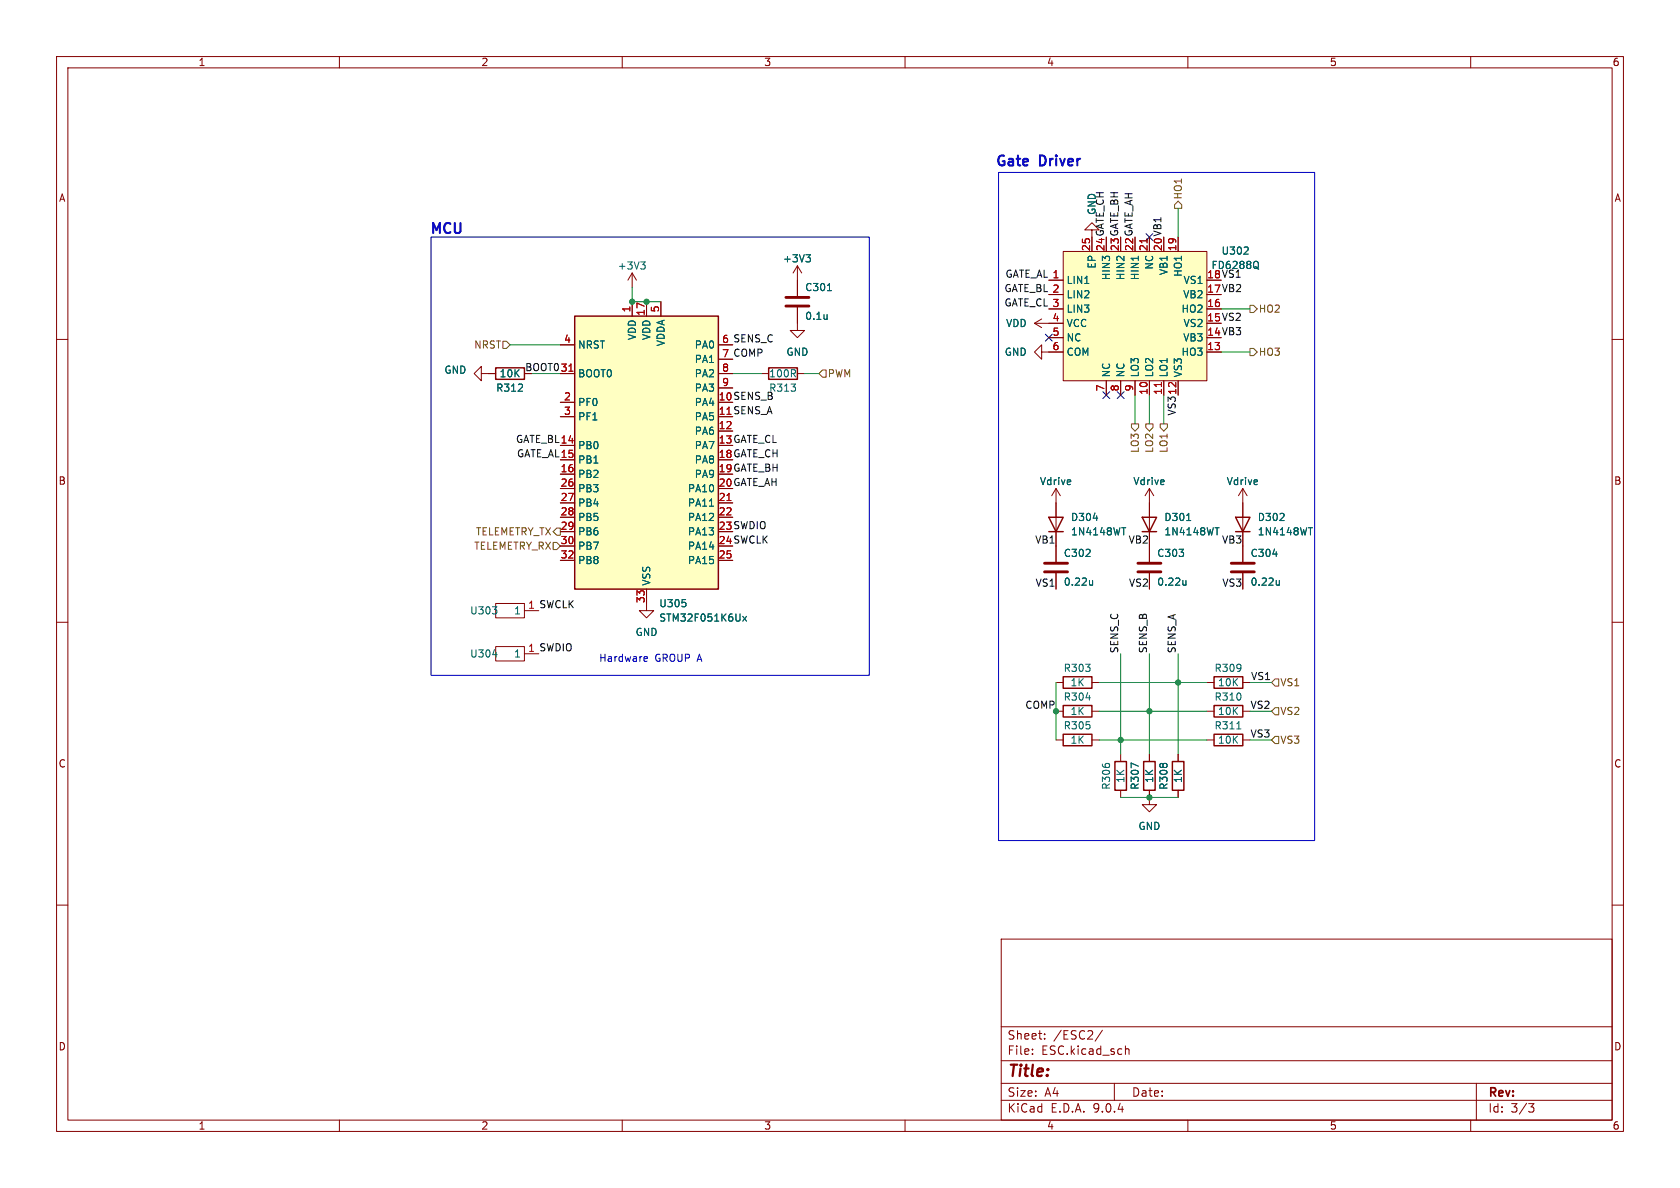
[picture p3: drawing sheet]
<svg xmlns="http://www.w3.org/2000/svg" width="297mm" height="210mm" viewBox="0 0 297 210" stroke-linecap="round" stroke-linejoin="round" font-family="sans-serif">
<g fill="none" stroke="#840000" stroke-width=".18">
<path d="M10 10h277v190h-277zM12 12h273v186h-273zM60 10v2M110 10v2M160 10v2M210 10v2M260 10v2M141 57.2v1.2h1.2l-1.2 1.3-1.3-1.3h1.3M182.9 57.2l1.2 .7M182.9 57.2h2.5M184.1 56.4l-1.2 .8M10 60h2"/>
<path d="M184.1 62.2v-1.2l-1.2 1.2 1.2 1.3v-1.3h1.3M285 60h2M186.7 86.4v12.9M186.7 86.4l-.8 1.2M186.7 86.4l.8 1.2M203.2 96.5v2.8M10 110h2M87.6 106.7h5.1v2.5h-5.1zM87.6 114.3h5.1v2.5h-5.1zM92.7 108h2.5M92.7 115.6h2.5M114.3 106.7v1.3h1.3l-1.3 1.2-1.3-1.2h1.3"/>
<path d="M186.7 101.3v2.8M203.2 101.3v2.8M285 110h2M186.7 120.7h1.3M186.7 125.7h1.3M186.7 130.8h1.3M193 120.7h1.3M193 125.7h1.3M193 130.8h1.3M198.1 133.4v1.2M198.1 139.7v1.3M203.2 139.7v2.5h1.3l-1.3 1.3-1.3-1.3h1.3"/>
<path d="M203.2 133.4v1.2M208.3 133.4v1.2M208.3 139.7v1.3M213.4 120.7h1.2M213.4 125.7h1.2M213.4 130.8h1.2M219.7 120.7h1.3M219.7 125.7h1.3M219.7 130.8h1.3M10 160h2M177 166h108v32h-108zM285 160h2"/>
<path d="M60 198v2M110 198v2M160 198v2M177 194.5h108M177 191.5h108M177 187.5h108M177 181.5h108M182.5 186.3v.1M182.5 185.5v.1M184.7 183.6v.1M184.7 182.8v.1M194.9 182.1l-1.3 2"/>
<path d="M197 191.5v3M199 184.9v1.5M199 185.5l.2-.1 .3 .1 .1 .9M210 198v2M260 198v2M261 191.5v6.5M270.2 195.1h1l-.5 .6 .4 .1 .1 .5-.3 .3h-.4"/>
</g>
<path d="M185.4 91.4h2.6l-1.3 2.6zM185.4 94h2.6M188 119.6h5v2.1h-5zM214.6 119.6h5.1v2.1h-5.1zM188 124.7h5v2h-5zM188 129.8h5v2h-5zM197.1 134.6h2v5.1h-2zM202.2 134.6h2v5.1h-2zM207.3 134.6h2v5.1h-2zM214.6 124.7h5.1v2h-5.1zM214.6 129.8h5.1v2h-5.1z" fill="none" stroke="#840000" stroke-width=".25"/>
<path d="M193.3 91.6h.8M198.3 93.3h.7M87 107.3h.8l-.4 .4M87.1 115.7h.8M87.8 107.9v.5M193.2 102.6v.8M193.2 103.3l-.4 .1M209.7 103.3l-.4 .1M209.7 102.6v.8M192 123.3h.8M201.2 135.4l-1.2-.5v.8M218.7 128.8h.7" fill="none" stroke="#006464" stroke-width=".18"/>
<path d="M184.7 99.6h4M201.2 99.6h4M184.7 101.1h4M201.2 101.1h4" fill="none" stroke="#840000" stroke-width=".51"/>
<path d="M188 44.5h25.4v22.8h-25.4z" fill="#ffffc2"/>
<g fill="none" stroke="#840000" stroke-width=".18">
<path d="M141 49.5v2.8M141 54.4v2.8M185.4 49.5h2.6M185.4 52.1h2.6M185.4 54.6h2.6M185.4 57.2h2.6M185.4 59.7h2.6M188 44.5h25.4v22.8h-25.4zM193 40.6h1.3l-1.3-1.2-1.2 1.2h1.2v3.9M203.2 41.9v2.6M208.3 41.9v2.6M213.4 54.6h2.5"/>
<path d="M134.6 66h1.3M141 66h1.2M185.4 62.2h2.6M195.6 67.3v2.6M198.1 67.3v2.6M200.7 67.3v2.6M203.2 67.3v2.6M205.7 67.3v2.6M208.3 67.3v2.6M213.4 62.2h2.5M203.2 86.4v2.5M203.2 86.4l-.8 1.2"/>
<path d="M203.2 86.4l.8 1.2M219.7 86.4l-.8 1.2M219.7 86.4l.8 1.2M219.7 86.4v2.5"/>
</g>
<path d="M146.2 55.6v.9M146.2 56.3v.1M146.3 51.4h.7M191.8 50.1h.7M201.2 45.3v.7M219.9 44.9h.8M220.6 43.8v.4M222.3 46.3a.9 .9 0 0 1 0 1.1l.2 .2" fill="none" stroke="#006464" stroke-width=".18"/>
<path d="M202.8 42.2v.7M205.3 67.6v.7" fill="none" stroke="#a90000" stroke-width=".18"/>
<path d="M138.9 52.6h4.1M138.9 54.1h4.1" fill="none" stroke="#840000" stroke-width=".51"/>
<path d="M135.9 65h5.1v2.1h-5.1z" fill="none" stroke="#840000" stroke-width=".25"/>
<path d="M101.6 55.9h25.4v48.2h-25.4z" fill="#ffffc2"/>
<path d="M101.6 55.9h25.4v48.2h-25.4zM87.6 65h5.1v2.1h-5.1zM201.9 91.4h2.6l-1.3 2.6zM201.9 94h2.6M218.4 91.4h2.6l-1.3 2.6zM218.4 94h2.6" fill="none" stroke="#840000" stroke-width=".25"/>
<g fill="none" stroke="#840000" stroke-width=".18">
<path d="M111.8 48.3v2.5M111.8 53.3v2.6M111.8 48.3l-.8 1.2M111.8 48.3l.7 1.2M114.3 53.3v2.6M116.8 53.3v2.6M141 47l-.8 1.3M141 47l.7 1.3M141 47v5.3M141 54.4v2.8M185.4 49.5h2.6M185.4 52.1h2.6"/>
<path d="M185.4 54.6h2.6M185.4 57.2h2.6M185.4 59.7h2.6M193 41.9v2.6M203.2 41.9v2.6M208.3 41.9v2.6M213.4 54.6h2.5M85.1 66v-1.2l-1.3 1.2 1.3 1.3v-1.3h2.5M99.1 61h2.5M99.1 66h2.5M99.1 71.1h2.5M99.1 73.7h2.5"/>
<path d="M99.1 78.7h2.5M127 61h2.5M127 66h2.5M127 63.5h2.5M127 68.6h2.5M127 76.2h2.5M185.4 62.2h2.6M195.6 67.3v2.6M198.1 67.3v2.6M200.7 67.3v2.6M203.2 67.3v2.6M205.7 67.3v2.6"/>
<path d="M208.3 67.3v2.6M213.4 62.2h2.5M99.1 81.3h2.5M99.1 83.8h2.5M99.1 86.4h2.5M99.1 88.9h2.5M99.1 91.4h2.5M99.1 94h2.5M99.1 96.5h2.5M99.1 99.1h2.5M127 88.9h2.5M127 91.4h2.5"/>
<path d="M127 99.1h2.5M186.7 88.9v2.5M186.7 94v5.3M203.2 88.9v10.4M219.7 88.9v10.4M114.3 104.1v2.6M186.7 101.3v2.8M203.2 101.3v2.8M219.7 101.3v2.8M203.2 133.4v1.2M203.2 139.7v1.3M208.3 133.4v1.2"/>
<path d="M208.3 139.7v1.3"/>
</g>
<path d="M202.8 42.2v.7M100.6 65.6h.7M205.3 67.6v.7M128.5 88.5h.7" fill="none" stroke="#a90000" stroke-width=".18"/>
<g fill="none" stroke="#006464" stroke-width=".18">
<path d="M113.3 46.3h.8l-.5 .5M113.8 46.8l.3 .2v.3l-.3 .3M142.5 45h.8l-.5 .5M143 45.5l.3 .3v.3l-.3 .2M146.2 55.6v.9M146.2 56.3v.1M146.3 51.4h.7M191.8 50.1h.7M201.2 45.3v.7M219.9 44.9h.8M220.6 43.8v.4M222.3 46.3a.9 .9 0 0 1 0 1.1l.2 .2"/>
<path d="M125.4 89.5h.7M193.3 91.6h.8M198.3 93.3h.7M209.8 92h.7M214.8 93.3h.7M225 97.9h.8M231.3 93.3h.7M121.2 106.6v.5M131.3 109l.7 .8M132 109l-.7 .8M193.2 103.3l-.4 .1M193.2 102.6v.8"/>
<path d="M209.7 103.3l-.4 .1M209.7 102.6v.8M226.2 102.6v.8M226.2 103.3l-.4 .1M201.2 135.4l-1.2-.5v.8"/>
</g>
<path d="M217.7 99.6h4M217.7 101.1h4" fill="none" stroke="#840000" stroke-width=".51"/>
<g fill="none" stroke="#725600" stroke-width=".18">
<path d="M208.3 35.6l.6 .6v.6h-1.3v-.6zM221 54h.6l.6 .6-.6 .6h-.6zM88.9 60.3h.6l.7 .7-.7 .6h-.6zM145.4 65.4h.6v1.3h-.6l-.6-.7zM200 74.9h1.3v.7l-.6 .6-.7-.6zM202.6 74.9h1.2v.7l-.6 .6-.6-.6zM205.1 74.9h1.3v.7l-.7 .6-.6-.6zM221 61.6h.6l.6 .6-.6 .7h-.6zM97.8 95.9h.6l.7 .6-.7 .7h-.6zM98.4 93.3h.7v1.3h-.7l-.6-.6zM225.4 120h.7v1.3h-.7l-.6-.6zM225.4 125.1h.7v1.3h-.7l-.6-.7z"/>
<path d="M225.4 130.2h.7v1.2h-.7l-.6-.6z"/>
</g>
<g fill="none" stroke="#009600" stroke-width=".18">
<path d="M208.3 36.8v5.1M111.8 50.8v2.5h5M215.9 54.6h5.1M90.2 61h8.9M94 66h5.1M129.5 66h5.1M142.2 66h2.6M200.7 69.9v5M203.2 69.9v5M205.7 69.9v5M215.9 62.2h5.1M198.1 115.6v17.8"/>
<path d="M203.2 115.6v17.8M208.3 115.6v17.8M186.7 120.7v10.1M194.3 130.8h19.1M194.3 125.7h19.1M194.3 120.7h19.1M221 130.8h3.8M221 125.7h3.8M221 120.7h3.8M198.1 141h10.2"/>
</g>
<path d="M184.8 59.1l1.2 1.2M186 59.1l-1.2 1.2M202.6 41.3l1.2 1.2M203.8 41.3l-1.2 1.2M195 69.2l1.2 1.3M196.2 69.2l-1.2 1.3M197.5 69.2l1.2 1.3M198.7 69.2l-1.2 1.3" fill="none" stroke="#000084" stroke-width=".18"/>
<path d="M176.5 30.5h55.9v118.1h-55.9zM76.2 41.9h77.5v77.5h-77.5zM114 116.1h.4l.1 .3-.6 .1M114.4 116.9h-.4" fill="none" stroke="#0000c2" stroke-width=".18"/>
<g fill="#009600" stroke="#009600" stroke-width=".18">
<circle cx="203.2" cy="125.7" r=".46"/>
<circle cx="186.7" cy="125.7" r=".46"/>
<circle cx="208.3" cy="120.7" r=".46"/>
<circle cx="203.2" cy="141" r=".46"/>
<circle cx="198.1" cy="130.8" r=".46"/>
<circle cx="111.8" cy="53.3" r=".46"/>
<circle cx="114.3" cy="53.3" r=".46"/>
</g>
<text font-size="2.8" fill="#840000" x="178" y="190.9">Title:</text>
<g font-size="2.5" fill="#0000c2">
<text x="175.8" y="29.9">Gate</text>
<text x="183.8" y="29.9">Driver</text>
<text x="75.8" y="41.8">MCU</text>
</g>
<g font-size="2.1" fill="#840000">
<text x="178" y="184">Sheet:</text>
<text x="186.2" y="184">/ESC2/</text>
<text x="178" y="186.7">File:</text>
<text x="184.1" y="186.7">ESC.kicad_sch</text>
<text x="178" y="196.9">KiCad</text>
<text x="178" y="194.1">Size:</text>
<text x="184.7" y="194.1">A4</text>
<text x="185.7" y="196.9">E.D.A.</text>
<text x="193.3" y="196.9">9.0.4</text>
<text x="200" y="194.1">Date:</text>
<text x="263" y="194.3">Rev:</text>
<text x="263" y="196.9">Id:</text>
<text x="267.1" y="196.9">3/3</text>
</g>
<g font-size="1.8" fill="#840000">
<text x="35" y="11.9">1</text>
<text x="85" y="11.9">2</text>
<text x="135" y="11.9">3</text>
<text x="185" y="11.9">4</text>
<text x="235" y="11.9">5</text>
<text x="285" y="11.9">6</text>
<text x="10.3" y="35.9">A</text>
<text x="285.3" y="35.9">A</text>
<text x="195.3" y="44.5" transform="rotate(-90 195.3 44.5)">24 GATE_CH</text>
<text x="197.9" y="44.5" transform="rotate(-90 197.9 44.5)">23 GATE_BH</text>
<text x="200.4" y="44.5" transform="rotate(-90 200.4 44.5)">22 GATE_AH</text>
<text x="205.5" y="44.5" transform="rotate(-90 205.5 44.5)">20 VB1</text>
<text x="213.3" y="49.3">18 VS1</text>
<text x="213.3" y="51.8">17 VB2</text>
<text x="213.3" y="56.9">15 VS2</text>
<text x="213.3" y="59.4">14 VB3</text>
<text x="92.7" y="65.7">BOOT031</text>
<text x="127" y="70.9">10 SENS_B</text>
<text x="127" y="78.5">13 GATE_CL</text>
<text x="127" y="81">18 GATE_CH</text>
<text x="127" y="83.6">19 GATE_BH</text>
<text x="10.3" y="85.9">B</text>
<text x="127" y="86.1">20 GATE_AH</text>
<text x="285.3" y="85.9">B</text>
<text x="127" y="93.7">23 SWDIO</text>
<text x="127" y="96.3">24 SWCLK</text>
<text x="10.3" y="135.9">C</text>
<text x="285.3" y="135.9">C</text>
<text x="10.3" y="185.9">D</text>
<text x="285.3" y="185.9">D</text>
<text x="35" y="199.9">1</text>
<text x="85" y="199.9">2</text>
<text x="135" y="199.9">3</text>
<text x="185" y="199.9">4</text>
<text x="235" y="199.9">5</text>
<text x="285" y="199.9">6</text>
</g>
<g font-size="1.8" fill="#725600">
<text x="209.1" y="35.4" transform="rotate(-90 209.1 35.4)">HO1</text>
<text x="222.4" y="55.5">HO2</text>
<text x="83.7" y="61.8">NRST</text>
<text x="222.4" y="63.1">HO3</text>
<text x="146.2" y="66.9">PWM</text>
<text x="201.5" y="80.2" transform="rotate(-90 201.5 80.2)">LO3</text>
<text x="204.1" y="80.2" transform="rotate(-90 204.1 80.2)">LO2</text>
<text x="206.6" y="80.2" transform="rotate(-90 206.6 80.2)">LO1</text>
<text x="84" y="94.8">TELEMETRY_TX</text>
<text x="83.7" y="97.4">TELEMETRY_RX</text>
<text x="226.3" y="121.5">VS1</text>
<text x="226.3" y="126.6">VS2</text>
<text x="226.3" y="131.7">VS3</text>
</g>
<g font-size="1.8" fill="#006464">
<text x="193.9" y="38.1" transform="rotate(-90 193.9 38.1)">GND</text>
<text x="109.1" y="47.9">+3V3</text>
<text x="138.3" y="46.6">+3V3</text>
<text x="193.9" y="47.6" transform="rotate(-90 193.9 47.6)">EP</text>
<text x="204.1" y="47.8" transform="rotate(-90 204.1 47.8)">NC</text>
<text x="214.1" y="47.8">FD6288Q</text>
<text x="215.9" y="45.2">U302</text>
<text x="142.2" y="51.7">C301</text>
<text x="188.5" y="50.4">LIN1</text>
<text x="188.5" y="52.9">LIN2</text>
<text x="196.4" y="49.6" transform="rotate(-90 196.4 49.6)">HIN3</text>
<text x="199" y="49.6" transform="rotate(-90 199 49.6)">HIN2</text>
<text x="201.5" y="49.6" transform="rotate(-90 201.5 49.6)">HIN1</text>
<text x="206.6" y="48.7" transform="rotate(-90 206.6 48.7)">VB1</text>
<text x="209.1" y="52.9">VB2</text>
<text x="209.1" y="50.4">VS1</text>
<text x="209.1" y="49" transform="rotate(-90 209.1 49)">HO1</text>
<text x="142.2" y="56.7">0.1u</text>
<text x="177.8" y="58">VDD</text>
<text x="188.5" y="55.5">LIN3</text>
<text x="188.5" y="58">VCC</text>
<text x="208.8" y="55.5">HO2</text>
<text x="209.1" y="58">VS2</text>
<text x="102.1" y="61.8">NRST</text>
<text x="112.6" y="60.2" transform="rotate(-90 112.6 60.2)">VDD</text>
<text x="115.2" y="60.2" transform="rotate(-90 115.2 60.2)">VDD</text>
<text x="117.7" y="61.3" transform="rotate(-90 117.7 61.3)">VDDA</text>
<text x="122.7" y="61.8">PA0</text>
<text x="122.7" y="64.4">PA1</text>
<text x="138.9" y="63.1">GND</text>
<text x="177.5" y="63.1">GND</text>
<text x="188.5" y="60.6">NC</text>
<text x="188.5" y="63.1">COM</text>
<text x="208.8" y="63.1">HO3</text>
<text x="209.1" y="60.6">VB3</text>
<text x="78.5" y="66.3">GND</text>
<text x="87.6" y="69.4">R312</text>
<text x="88.2" y="66.9">10K</text>
<text x="102.1" y="66.9">BOOT0</text>
<text x="102.1" y="72">PF0</text>
<text x="122.7" y="66.9">PA2</text>
<text x="122.7" y="69.4">PA3</text>
<text x="122.7" y="72">PA4</text>
<text x="135.9" y="66.9">100R</text>
<text x="196.4" y="66.8" transform="rotate(-90 196.4 66.8)">NC</text>
<text x="199" y="66.8" transform="rotate(-90 199 66.8)">NC</text>
<text x="201.5" y="66.8" transform="rotate(-90 201.5 66.8)">LO3</text>
<text x="204.1" y="66.8" transform="rotate(-90 204.1 66.8)">LO2</text>
<text x="206.6" y="66.8" transform="rotate(-90 206.6 66.8)">LO1</text>
<text x="209.1" y="66.8" transform="rotate(-90 209.1 66.8)">VS3</text>
<text x="102.1" y="74.5">PF1</text>
<text x="122.7" y="74.5">PA5</text>
<text x="122.7" y="77.1">PA6</text>
<text x="102.1" y="79.6">PB0</text>
<text x="102.1" y="82.1">PB1</text>
<text x="122.7" y="79.6">PA7</text>
<text x="122.7" y="82.1">PA8</text>
<text x="102.1" y="84.7">PB2</text>
<text x="102.1" y="87.2">PB3</text>
<text x="102.1" y="89.8">PB4</text>
<text x="121.5" y="87.2">PA10</text>
<text x="121.5" y="89.8">PA11</text>
<text x="122.7" y="84.7">PA9</text>
<text x="183.7" y="86">Vdrive</text>
<text x="200.3" y="86">Vdrive</text>
<text x="216.8" y="86">Vdrive</text>
<text x="102.1" y="92.3">PB5</text>
<text x="102.1" y="94.8">PB6</text>
<text x="121.5" y="92.3">PA12</text>
<text x="121.5" y="94.8">PA13</text>
<text x="189.2" y="92.3">D304</text>
<text x="189.2" y="94.8">1N4148WT</text>
<text x="205.7" y="92.3">D301</text>
<text x="205.7" y="94.8">1N4148WT</text>
<text x="222.3" y="92.3">D302</text>
<text x="222.3" y="94.8">1N4148WT</text>
<text x="102.1" y="97.4">PB7</text>
<text x="102.1" y="99.9">PB8</text>
<text x="121.5" y="97.4">PA14</text>
<text x="121.5" y="99.9">PA15</text>
<text x="188" y="98.7">C302</text>
<text x="204.5" y="98.7">C303</text>
<text x="221" y="98.7">C304</text>
<text x="115.2" y="103.6" transform="rotate(-90 115.2 103.6)">VSS</text>
<text x="116.5" y="107.5">U305</text>
<text x="188" y="103.7">0.22u</text>
<text x="204.5" y="103.7">0.22u</text>
<text x="221" y="103.7">0.22u</text>
<text x="83" y="108.8">U303</text>
<text x="90.8" y="108.8">1</text>
<text x="112.3" y="112.6">GND</text>
<text x="116.5" y="110.1">STM32F051K6Ux</text>
<text x="83" y="116.4">U304</text>
<text x="90.8" y="116.4">1</text>
<text x="187.9" y="119">R303</text>
<text x="214.6" y="119">R309</text>
<text x="187.9" y="124.1">R304</text>
<text x="189.2" y="121.5">1K</text>
<text x="214.6" y="124.1">R310</text>
<text x="215.2" y="121.5">10K</text>
<text x="187.9" y="129.1">R305</text>
<text x="189.2" y="126.6">1K</text>
<text x="189.2" y="131.7">1K</text>
<text x="214.6" y="129.1">R311</text>
<text x="215.2" y="126.6">10K</text>
<text x="215.2" y="131.7">10K</text>
<text x="196.4" y="139.7" transform="rotate(-90 196.4 139.7)">R306</text>
<text x="199" y="138.5" transform="rotate(-90 199 138.5)">1K</text>
<text x="201.5" y="139.7" transform="rotate(-90 201.5 139.7)">R307</text>
<text x="204.1" y="138.5" transform="rotate(-90 204.1 138.5)">1K</text>
<text x="206.6" y="139.7" transform="rotate(-90 206.6 139.7)">R308</text>
<text x="209.1" y="138.5" transform="rotate(-90 209.1 138.5)">1K</text>
<text x="201.2" y="146.9">GND</text>
</g>
<g font-size="1.8" fill="#a90000">
<text x="192.8" y="44.5" transform="rotate(-90 192.8 44.5)">25</text>
<text x="195.3" y="44.5" transform="rotate(-90 195.3 44.5)">24</text>
<text x="197.9" y="44.5" transform="rotate(-90 197.9 44.5)">23</text>
<text x="200.4" y="44.5" transform="rotate(-90 200.4 44.5)">22</text>
<text x="202.9" y="44.5" transform="rotate(-90 202.9 44.5)">21</text>
<text x="205.5" y="44.5" transform="rotate(-90 205.5 44.5)">20</text>
<text x="208" y="44.5" transform="rotate(-90 208 44.5)">19</text>
<text x="186" y="49.3">1</text>
<text x="186" y="51.8">2</text>
<text x="213.3" y="49.3">18</text>
<text x="213.3" y="51.8">17</text>
<text x="111.5" y="55.3" transform="rotate(-90 111.5 55.3)">1</text>
<text x="114" y="55.9" transform="rotate(-90 114 55.9)">17</text>
<text x="116.6" y="55.3" transform="rotate(-90 116.6 55.3)">5</text>
<text x="186" y="56.9">4</text>
<text x="186" y="59.4">5</text>
<text x="186" y="54.4">3</text>
<text x="213.3" y="54.4">16</text>
<text x="213.3" y="56.9">15</text>
<text x="213.3" y="59.4">14</text>
<text x="99" y="65.8">31</text>
<text x="99.6" y="60.7">4</text>
<text x="127.6" y="65.8">8</text>
<text x="127.6" y="60.7">6</text>
<text x="127.6" y="63.2">7</text>
<text x="186" y="62">6</text>
<text x="213.3" y="62">13</text>
<text x="99.6" y="70.9">2</text>
<text x="127" y="70.9">10</text>
<text x="127.6" y="68.3">9</text>
<text x="195.3" y="69.3" transform="rotate(-90 195.3 69.3)">7</text>
<text x="197.9" y="69.3" transform="rotate(-90 197.9 69.3)">8</text>
<text x="200.4" y="69.3" transform="rotate(-90 200.4 69.3)">9</text>
<text x="202.9" y="69.9" transform="rotate(-90 202.9 69.9)">10</text>
<text x="205.5" y="69.9" transform="rotate(-90 205.5 69.9)">11</text>
<text x="208" y="69.9" transform="rotate(-90 208 69.9)">12</text>
<text x="99.6" y="73.4">3</text>
<text x="127" y="73.4">11 SENS_A</text>
<text x="127" y="75.9">12</text>
<text x="127" y="73.4">11</text>
<text x="99" y="83.6">16</text>
<text x="99" y="78.5">14</text>
<text x="99" y="81">15</text>
<text x="127" y="78.5">13</text>
<text x="127" y="81">18</text>
<text x="127" y="83.6">19</text>
<text x="99" y="86.1">26</text>
<text x="99" y="88.6">27</text>
<text x="127" y="88.6">21</text>
<text x="127" y="86.1">20</text>
<text x="99" y="91.2">28</text>
<text x="99" y="93.7">29</text>
<text x="127" y="91.2">22</text>
<text x="127" y="93.7">23</text>
<text x="99" y="96.3">30</text>
<text x="99" y="98.8">32</text>
<text x="127" y="98.8">25</text>
<text x="127" y="96.3">24</text>
<text x="114" y="106.7" transform="rotate(-90 114 106.7)">33</text>
</g>
<g font-size="1.8" fill="#0f0f0f">
<text x="177.5" y="51.7">GATE_BL 2</text>
<text x="177.7" y="49.2">GATE_AL 1</text>
<text x="177.5" y="54.3">GATE_CL 3</text>
<text x="127.6" y="60.7">6 SENS_C</text>
<text x="127.6" y="63.2">7 COMP</text>
<text x="135.9" y="69.4">R313</text>
<text x="207.9" y="73.6" transform="rotate(-90 207.9 73.6)">VS3</text>
<text x="91.1" y="78.4">GATE_BL14</text>
<text x="91.3" y="80.9">GATE_AL15</text>
<text x="182.9" y="96.2">VB1</text>
<text x="199.4" y="96.2">VB2</text>
<text x="215.9" y="96.2">VB3</text>
<text x="93.3" y="107.7">1 SWCLK</text>
<text x="183" y="103.8">VS1</text>
<text x="199.5" y="103.8">VS2</text>
<text x="216" y="103.8">VS3</text>
<text x="93.3" y="115.3">1 SWDIO</text>
<text x="197.8" y="115.6" transform="rotate(-90 197.8 115.6)">SENS_C</text>
<text x="202.9" y="115.6" transform="rotate(-90 202.9 115.6)">SENS_B</text>
<text x="207.9" y="115.6" transform="rotate(-90 207.9 115.6)">SENS_A</text>
<text x="181.2" y="125.4">COMP</text>
<text x="221" y="125.4">VS2</text>
<text x="221.1" y="120.3">VS1</text>
<text x="221" y="130.5">VS3</text>
</g>
<g font-size="1.8" fill="#0000c2">
<text x="105.8" y="117.2">Hardware</text>
<text x="115.8" y="117.2">GROUP A</text>
</g>
</svg>
